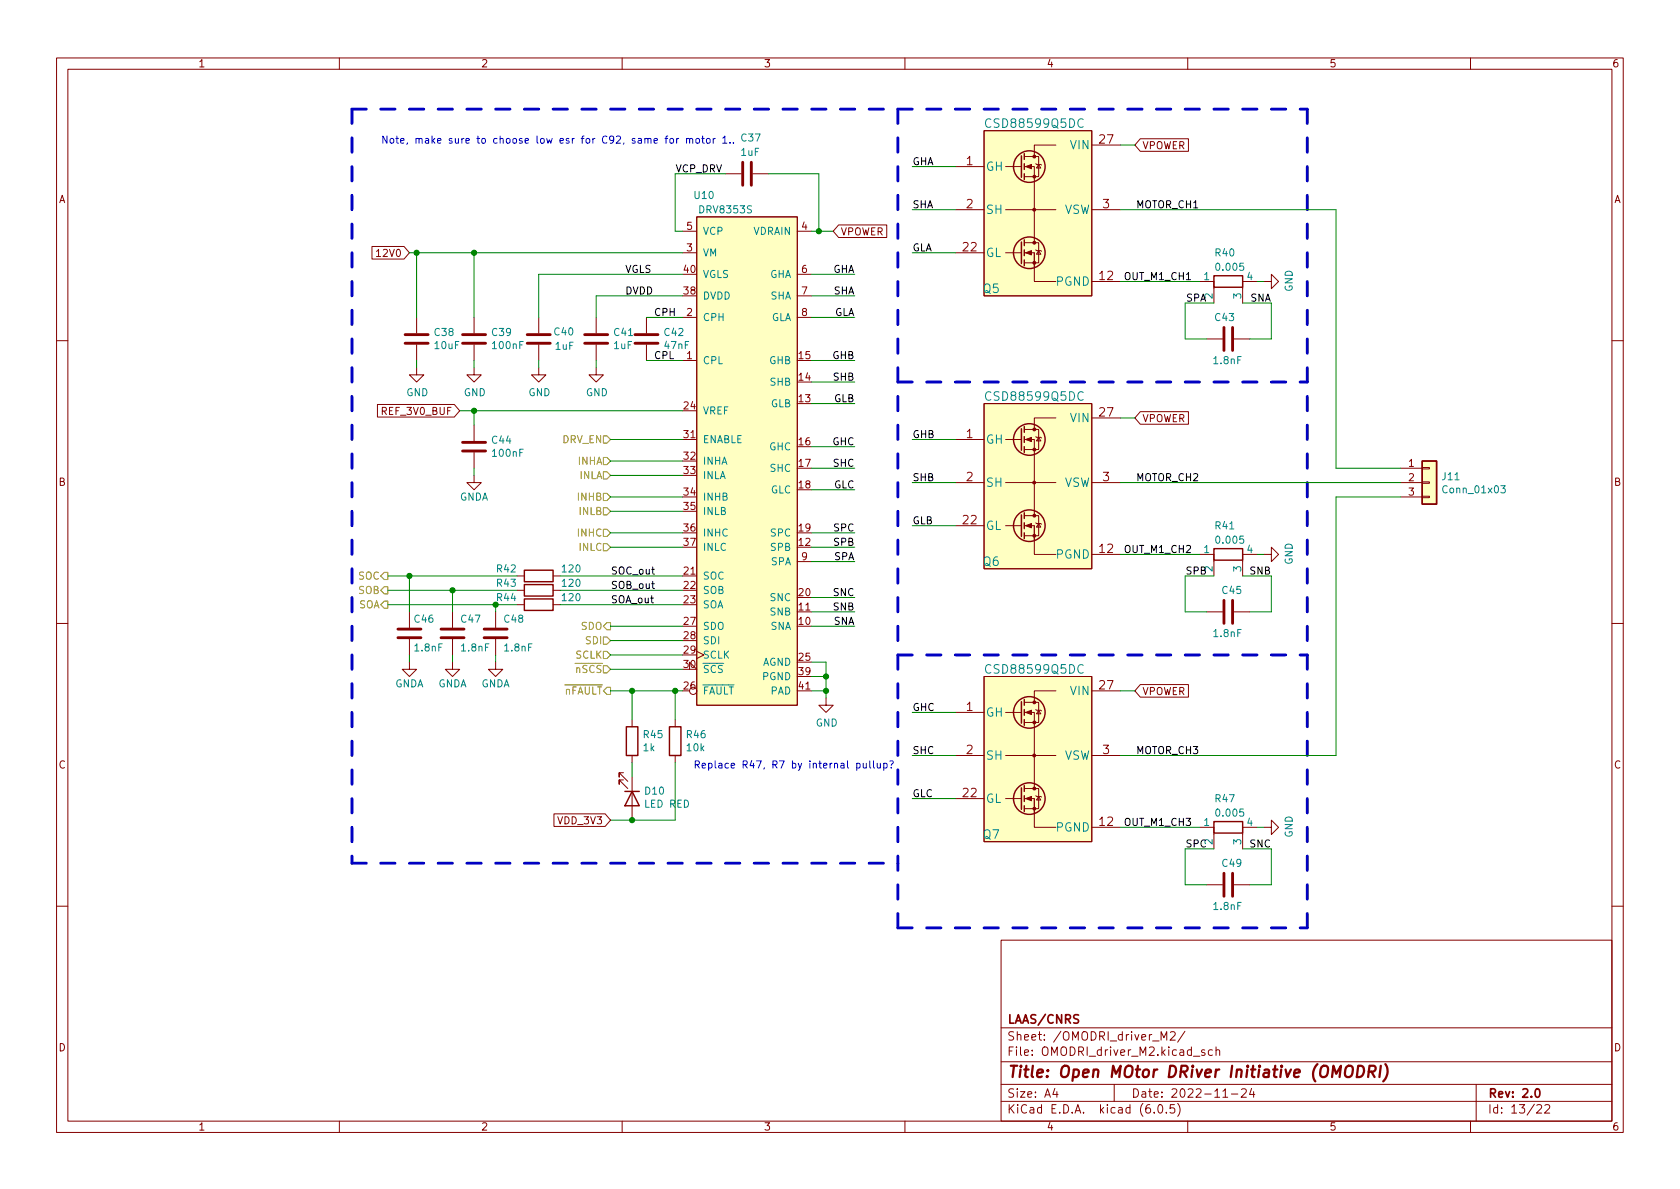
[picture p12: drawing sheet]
<svg xmlns="http://www.w3.org/2000/svg" width="297mm" height="210mm" viewBox="0 0 297 210" stroke-linecap="round" stroke-linejoin="round" font-family="sans-serif">
<g fill="none" stroke="#840000" stroke-width=".18">
<path d="M10 10.2h277v190.1h-277zM12 12.2h273v186.1h-273zM60 10.2v2M110 10.2v2M160 10.2v2M210 10.2v2M260 10.2v2M123.2 38.3h17.8v86.4h-17.8zM128.3 30.7h2.8M133.1 30.7h2.8M148.3 39.8h8.5v2.2h-8.5l-1-1.1zM168.9 37.1h5.1"/>
<path d="M168.9 29.5h5.1M174 23.1h19v29.2h-19zM177.8 37.1h8.9M177.8 29.5h2.8M181.1 29.5h1.8v13.4M181.1 27.7h2.5v3.5h-2.5M183.1 29l.2 .1h.7l.1 .1M183.6 29.1l.4 .6h-.7zM186.7 25.6h-3.8v2.1M193 37.1h5.1M193 25.6h5.1M201.6 24.5h8.5v2.3h-8.5l-.9-1.2z"/>
<path d="M65.8 43.6h5.6l1 1.1-1 1.1h-5.6zM73.7 56.1v2.8M83.8 56.1v2.8M95.2 56.1v2.8M105.4 56.1v2.8M114.3 56.1v2.8M120.6 44.7h2.6M120.6 56.1h2.6M120.6 40.9h2.6M141 56.1h2.5M141 40.9h2.5M141 48.5h2.5"/>
<path d="M141 52.3h2.5M168.9 44.7h5.1M177.8 44.7h2.8M181.1 44.7h1.8v2.5M181.1 42.9h2.5v3.6h-2.5M182.9 44.7v5.1h3.8M183.1 44.2l.2 .1h.7l.1 .1M183.6 44.3l.4 .7h-.7zM193 49.8h5.1M212.1 49.8h2.5v3.8M213.4 59.9h2.8M218.2 59.9h2.8"/>
<path d="M222.2 49.8h-2.5v3.8M223.5 49.8h1.3v-1.3l1.3 1.3-1.3 1.2v-1.2M10 60.2h2M66.7 71.5h13.6l1 1.1-1 1.1h-13.6zM73.7 65v1.3h1.2l-1.2 1.3-1.3-1.3h1.3M73.7 61v2.7M83.8 65v1.3h1.3l-1.3 1.3-1.3-1.3h1.3M83.8 61v2.7M83.8 75.2v2.8M95.2 65v1.3h1.3l-1.3 1.3-1.2-1.3h1.2M95.2 61v2.7M105.4 65v1.3h1.3l-1.3 1.3-1.3-1.3h1.3"/>
<path d="M105.4 61v2.7M114.3 61v2.7M120.6 63.7h2.6M120.6 77.7h2.6M168.9 77.7h5.1M174 71.4h19v29.2h-19zM177.8 77.7h2.8M181.1 77.7h1.8v13.5M181.1 75.9h2.5v3.6h-2.5M183.1 77.2l.2 .1h.7l.1 .2M183.6 77.3l.4 .7h-.7zM186.7 73.9h-3.8v2"/>
<path d="M193 73.9h5.1M201.6 72.8h8.5v2.2h-8.5l-.9-1.1zM285 60.2h2M83.8 84.1v1.2h1.3l-1.3 1.3-1.3-1.3h1.3M83.8 80v2.8M141 99.3h2.5M168.9 85.3h5.1M168.9 93h5.1M177.8 85.3h8.9M177.8 93h2.8M181.1 93h1.8v2.5M181.1 91.2h2.5v3.5h-2.5"/>
<path d="M182.9 93v5h3.8M183.1 92.5l.2 .1h.7l.1 .1M183.6 92.6l.4 .6h-.7zM193 85.3h5.1M193 98h5.1M212.1 98h2.5v3.8M222.2 98h-2.5v3.8M223.5 98h1.3v-1.2l1.3 1.2-1.3 1.3v-1.3M247.6 85.3h3.9M247.6 82.8h3.9M247.6 87.9h3.9M251.5 87.8h1.2v.2h-1.2z"/>
<path d="M251.5 85.2h1.2v.3h-1.2zM251.5 82.7h1.2v.2h-1.2zM10 110.2h2M72.4 117.1v1.3h1.3l-1.3 1.2-1.3-1.2h1.3M72.4 108.2v2.8M72.4 113v2.8M80 117.1v1.3h1.3l-1.3 1.2-1.3-1.2h1.3M80 108.2v2.8M80 113v2.8M87.6 117.1v1.3h1.3l-1.3 1.2-1.2-1.2h1.2M87.6 108.2v2.8M87.6 113v2.8"/>
<path d="M91.4 106.9h1.3M91.4 101.8h1.3M91.4 104.4h1.3M97.8 106.9h1.3M97.8 101.8h1.3M97.8 104.4h1.3M120.6 101.8h2.6M123.2 115.2l1.3 .6-1.3 .7M141 108.2h2.5M174 119.6h19v29.2h-19zM213.4 108.2h2.8M218.2 108.2h2.8"/>
<path d="M285 110.2h2M110.2 136.6h-.7v.8v-.8l1.5 1.6M110.2 137.9h-.7v.8v-.8l1.5 1.5M111.8 127.2v1.3M111.8 133.6v1.3M111.8 137.4v7.6M119.4 127.2v1.3M119.4 133.6v1.3M141 122.2h2.5M146 123.4v1.3h1.3l-1.3 1.3-1.2-1.3h1.2M168.9 133.6h5.1M168.9 126h5.1"/>
<path d="M177.8 133.6h8.9M177.8 126h2.8M181.1 126h1.8v13.4M181.1 139.4h2.5v3.6h-2.5M181.1 124.2h2.5v3.6h-2.5M183.1 125.5l.2 .1h.7l.1 .1M183.6 125.6l.4 .6h-.7zM186.7 122.2h-3.8v2M193 133.6h5.1M193 122.2h5.1M201.6 121.1h8.5v2.2h-8.5l-.9-1.1zM97.9 143.9h9.1l.9 1.1-.9 1.1h-9.1z"/>
<path d="M168.9 141.2h5.1M177.8 141.2h2.8M181.1 141.2h1.8v2.6M182.9 141.2v5.1h3.8M183.1 140.7l.2 .1h.7l.1 .2M183.6 140.8l.4 .7h-.7zM193 146.3h5.1M212.1 146.3h2.5v3.8M213.4 156.5h2.8M218.2 156.5h2.8M222.2 146.3h-2.5v3.8M223.5 146.3h1.3v-1.3l1.3 1.3-1.3 1.3v-1.3"/>
<path d="M10 160.2h2M177 166.3h108v32h-108zM285 160.2h2M60 198.3v2M110 198.3v2M160 198.3v2M177 194.8h108M177 191.8h108M177 187.8h108M177 181.8h108M186.5 192.5l-.4 1h1M186.9 193v1"/>
<path d="M197 191.8v3M204.1 196.7v.1M204.9 195.4l.2-.1a.81 .81 0 0 1 .6 .7 .81 .81 0 0 1-.3 .8h-.2a.81 .81 0 0 1-.6-.6 .81 .81 0 0 1 .3-.8zM205.3 183.9v-1.5l.5 1.1 .5-1.1v1.5M206.2 196.7v.1M206.9 182.6l.6-.2 .2 .2 .1 .3-.9 1h.9M207.6 195.3h-.7v.7l.2-.1 .5 .1 .1 .2-.1 .5-.2 .1-.5-.1M208.2 195.1a1.72 1.72 0 0 1 0 2.3M209.5 182.4l-1.3 1.9M210 198.3v2M211 186.8h1.1M213 185.7l-.4-.1-.2 .2 .1 .3 .5 .1v.4h-.6"/>
<path d="M214.4 185.7l-.5-.1-.3 .3v.4l.2 .3h.6M215 185.8l.2-.2 .4 .1v.9M215 185.1v1.5M216.2 194h.9M217.7 193.5h1.2M219.5 192.7l.6-.2 .2 .2 .1 .3-1 1h1M221.3 192.5l-.4 1h1M221.6 193v1M260 198.3v2M261 191.8v6.5M271.7 195.5l.6-.2 .2 .2 .1 .3-.9 1h.9M273.1 195.5l.6-.2 .2 .2 .1 .3-.9 1h.9"/>
<circle cx="122.6" cy="122.2" r=".63"/>
</g>
<path d="M271.6 192.6l.2-.1a.82 .82 0 0 1 .6 .7 .82 .82 0 0 1-.3 .8h-.2a.81 .81 0 0 1-.6-.6 .81 .81 0 0 1 .3-.8z" fill="none" stroke="#840000" stroke-width=".3"/>
<path d="M238 188.7a.69 .69 0 0 1 1.2 0 1.47 1.47 0 0 1-.6 1.8l-.6-.1a1.5 1.5 0 0 1 0-1.7zM240.1 188.5h.5a1.08 1.08 0 0 1 .6 1 1.08 1.08 0 0 1-.8 1h-.5zM242 189.5h.8a.55 .55 0 0 0 .4-.5 .55 .55 0 0 0-.3-.5h-.8l-.2 2M242.5 189.5l.5 1M244.1 188.5l-.2 2M244.9 188.2a2.32 2.32 0 0 1-.3 3" fill="none" stroke="#840000" stroke-width=".4"/>
<g fill="none" stroke="#840000" stroke-width=".51">
<path d="M131.3 28.7v4.1M132.8 28.7v4.1M71.6 59.2h4.1M81.8 59.2h4.1M93.2 59.2h4.1M103.4 59.2h4M112.3 59.2h4M216.4 57.9v4.1M217.9 57.9v4.1M71.6 60.7h4.1M81.8 79.8h4.1M81.8 78.2h4.1"/>
<path d="M81.8 60.7h4.1M93.2 60.7h4.1M103.4 60.7h4M112.3 60.7h4M70.4 112.8h4M70.4 111.2h4M78 112.8h4M78 111.2h4M85.6 112.8h4.1M85.6 111.2h4.1M216.4 106.2v4M217.9 106.2v4"/>
<path d="M216.4 154.4v4.1M217.9 154.4v4.1"/>
</g>
<g fill="#ffffc2" stroke="#ffffc2" stroke-width=".18">
<path d="M174 119.6h19v29.2h-19z"/>
<path d="M174 23.1h19v29.2h-19z"/>
<path d="M123.2 38.3h17.8v86.4h-17.8z"/>
<path d="M174 71.4h19v29.2h-19z"/>
<path d="M251.5 81.5h2.5v7.6h-2.5z"/>
</g>
<g fill="none" stroke="#840000" stroke-width=".25">
<path d="M180.6 27.6v3.8M181.1 27.2v1M181.1 29v1M181.1 30.7v1M180.6 42.8v3.8M181.1 42.4v1M181.1 44.2v1M181.1 46v1M214.6 48.8h5.1v2h-5.1zM180.6 75.8v3.8M181.1 75.4v1M181.1 77.2v1"/>
<path d="M181.1 79v1M180.6 91.1v3.8M181.1 90.7v1M181.1 92.5v1M181.1 94.2v1M214.6 97h5.1v2.1h-5.1zM251.5 81.5h2.5v7.6h-2.5zM92.7 105.9h5.1v2h-5.1zM92.7 100.8h5.1v2.1h-5.1zM92.7 103.4h5.1v2h-5.1zM110.5 139.9h2.5M110.7 128.5h2.1v5.1h-2.1z"/>
<path d="M111.8 139.9l1.2 2.6h-2.5zM118.4 128.5h2v5.1h-2zM180.6 124.1v3.8M180.6 139.3v3.8M181.1 123.7v1M181.1 125.5v1M181.1 127.2v1.1M181.1 138.9v1M181.1 140.7v1M181.1 142.5v1M214.6 145.3h5.1v2h-5.1z"/>
<circle cx="182" cy="29.5" r="2.79"/>
<circle cx="182" cy="44.7" r="2.79"/>
<circle cx="182" cy="77.7" r="2.79"/>
<circle cx="182" cy="93" r="2.79"/>
<circle cx="182" cy="126" r="2.79"/>
<circle cx="182" cy="141.2" r="2.79"/>
</g>
<g fill="#840000" stroke="#840000" stroke-width=".18">
<path d="M181.4 141.2l1-.4v.8z"/>
<path d="M181.4 126l1-.4v.8z"/>
<path d="M181.4 44.7l1-.4v.8z"/>
<path d="M181.4 29.5l1-.4v.7z"/>
<path d="M181.4 93l1-.4v.7z"/>
<path d="M181.4 77.7l1-.4v.8z"/>
<circle cx="182.9" cy="133.6" r=".25"/>
<circle cx="182.9" cy="143" r=".25"/>
<circle cx="182.9" cy="139.4" r=".25"/>
<circle cx="182.9" cy="127.8" r=".25"/>
<circle cx="182.9" cy="124.2" r=".25"/>
<circle cx="182.9" cy="37.1" r=".25"/>
<circle cx="182.9" cy="46.5" r=".25"/>
<circle cx="182.9" cy="42.9" r=".25"/>
<circle cx="182.9" cy="31.2" r=".25"/>
<circle cx="182.9" cy="27.7" r=".25"/>
<circle cx="182.9" cy="85.3" r=".25"/>
<circle cx="182.9" cy="94.7" r=".25"/>
<circle cx="182.9" cy="91.2" r=".25"/>
<circle cx="182.9" cy="79.5" r=".25"/>
<circle cx="182.9" cy="75.9" r=".25"/>
</g>
<path d="M265.4 85.9h.8l-.5 .5 .4 .1v.5l-.2 .2-.5-.2" fill="none" stroke="#008484" stroke-width=".18"/>
<g fill="none" stroke="#848400" stroke-width=".18">
<path d="M106.7 77.1h.6l.6 .6-.6 .7h-.6zM106.7 87.2h.6l.6 .7-.6 .6h-.6zM106.7 80.9h.6l.6 .6-.6 .7h-.6zM106.7 96.1h.6l.6 .7-.6 .6h-.6zM106.7 93.6h.6l.6 .6-.6 .7h-.6zM106.7 89.8h.6l.6 .6-.6 .7h-.6zM106.7 83.4h.6l.6 .7-.6 .6h-.6zM67.3 104.4l.6-.6h.7v1.2h-.7zM67.9 106.3h.7v1.3h-.7l-.6-.7zM67.9 101.2h.7v1.3h-.7l-.6-.7zM106.7 112.6h.6l.6 .7-.6 .6h-.6zM106.7 115.2h.6l.6 .6-.6 .7h-.6z"/>
<path d="M106.7 117.7h.6l.6 .7-.6 .6h-.6zM107.3 110.1h.6v1.3h-.6l-.6-.7zM107.3 121.5h.6v1.3h-.6l-.6-.6z"/>
</g>
<g fill="none" stroke="#0000c2" stroke-width=".18">
<path d="M117.6 24.5h.5M118.1 24.1l-.3 .1v1.1M118.5 24.5h.4l.2 .2v.4l-.2 .2h-.4l-.1-.2zM119.6 24.5v.8M120 24.5l-.4 .2M121.4 24.6l.2-.1h.3v.8M121.4 24.5v.8M121.9 24.7l.2-.2h.3l.1 .8M123.1 24.6l.2-.1 .3 .1 .1 .5-.1 .2h-.3l-.2-.1zM124.1 24.5h.4M124.2 24.1v1l.3 .2M125 24.5h.3l.3 .2v.4l-.3 .2h-.3l-.1-.2z"/>
<path d="M126.1 24.5v.8M126.5 24.5l-.4 .2M127.8 24.4l.4-.3v1.2M127.8 25.3h.7M129.1 25.2v.1M129.7 25.2v.1M151.5 135h.3l.3 .2-.1 .6h-.5M151.5 135v1.2M152.6 135l.1 .8h.3l.2-.1M153.2 135v.8M153.8 134.5v1.1l.2 .2M154.4 134.5v1.1l.2 .2"/>
<path d="M155.1 135l.1 .8h.3l.2-.1M155.7 135v.8M156.3 135h.3l.3 .2-.2 .6h-.4M156.3 135v1.2M157.3 134.6l.5-.1 .1 .2-.3 .6M157.6 135.7v.1"/>
</g>
<path d="M62.2 19.3h168.9M62.2 19.3v133.3M158.7 19.3v144.8M231.1 19.3v144.8M158.7 67.6h72.4M158.7 115.8h72.4M62.2 152.6h96.5M158.7 164.1h72.4" fill="none" stroke="#0000c2" stroke-width=".51" stroke-dasharray="2.5 2.5"/>
<g fill="none" stroke="#008400" stroke-width=".18">
<path d="M128.3 30.7h-8.9v10.2h1.2M135.9 30.7h8.9v10.2M161.3 37.1h7.6M161.3 29.5h7.6M198.1 37.1h38.1v45.7h11.4M198.1 25.6h2.6M72.4 44.7h48.2M73.7 44.7v11.4M83.8 44.7v11.4M114.3 56.1h6.3M120.6 52.3h-15.2v3.8M120.6 48.5h-25.4v7.6"/>
<path d="M143.5 52.3h7.6M143.5 40.9h3.8M143.5 48.5h7.6M143.5 56.1h7.6M161.3 44.7h7.6M198.1 49.8h14M214.6 53.6h-5.1v6.3h3.9M219.7 53.6h5.1v6.3h-3.8M222.2 49.8h1.3M73.7 63.7v1.3M81.3 72.6h39.3M83.8 63.7v1.3"/>
<path d="M83.8 72.6v2.6M95.2 63.7v1.3M105.4 63.7v1.3M107.9 77.7h12.7M114.3 63.7h6.3M143.5 63.7h7.6M143.5 71.4h7.6M143.5 67.6h7.6M143.5 79h7.6M161.3 77.7h7.6M198.1 73.9h2.6M83.8 82.8v1.3"/>
<path d="M107.9 84.1h12.7M107.9 94.2h12.7M107.9 87.9h12.7M107.9 96.8h12.7M107.9 81.5h12.7M107.9 90.4h12.7M143.5 94.2h7.6M143.5 96.8h7.6M143.5 82.8h7.6M143.5 86.6h7.6M143.5 99.3h7.6M161.3 85.3h7.6"/>
<path d="M161.3 93h7.6M198.1 85.3h49.5M198.1 98h14M222.2 98h1.3M247.6 87.9h-11.4v45.7h-38.1M68.6 101.8h22.8M68.6 106.9h22.8M68.6 104.4h22.8M72.4 101.8v6.4M72.4 115.8v1.3M80 104.4v3.8M80 115.8v1.3"/>
<path d="M87.6 106.9v1.3M87.6 115.8v1.3M99.1 101.8h21.5M99.1 106.9h21.5M99.1 104.4h21.5M107.9 110.7h12.7M107.9 115.8h12.7M107.9 113.3h12.7M107.9 118.4h12.7M143.5 108.2h7.6M143.5 110.7h7.6M143.5 117.1h2.5v6.3"/>
<path d="M143.5 119.6h2.5M143.5 105.7h7.6M214.6 101.8h-5.1v6.4h3.9M219.7 101.8h5.1v6.4h-3.8M107.9 122.2h12.7M111.8 122.2v5M111.8 134.9v2.5M119.4 134.9v10.1h-11.5M119.4 122.2v5M143.5 122.2h2.5M161.3 133.6h7.6M161.3 126h7.6"/>
<path d="M198.1 122.2h2.6M161.3 141.2h7.6M198.1 146.3h14M214.6 150.1h-5.1v6.4h3.9M219.7 150.1h5.1v6.4h-3.8M222.2 146.3h1.3"/>
</g>
<g fill="#008400" stroke="#008400" stroke-width=".18">
<circle cx="73.7" cy="44.7" r=".46"/>
<circle cx="83.8" cy="72.6" r=".46"/>
<circle cx="144.8" cy="40.9" r=".46"/>
<circle cx="83.8" cy="44.7" r=".46"/>
<circle cx="111.8" cy="122.2" r=".46"/>
<circle cx="87.6" cy="106.9" r=".46"/>
<circle cx="80" cy="104.4" r=".46"/>
<circle cx="72.4" cy="101.8" r=".46"/>
<circle cx="146" cy="122.2" r=".46"/>
<circle cx="146" cy="119.6" r=".46"/>
<circle cx="111.8" cy="145" r=".46"/>
<circle cx="119.4" cy="122.2" r=".46"/>
</g>
<text font-size="2.8" fill="#840000" x="178" y="190.6">Title: Open MOtor DRiver Initiative (OMODRI)</text>
<g font-size="2.1" fill="#008484">
<text x="174.7" y="22.6">CSD88599Q5DC</text>
<text x="189.3" y="26.4">VIN</text>
<text x="174.2" y="30.2">GH</text>
<text x="174.2" y="37.8">SH</text>
<text x="188" y="37.8">VSW</text>
<text x="174.2" y="45.4">GL</text>
<text x="173.8" y="51.8">Q5</text>
<text x="186.8" y="50.5">PGND</text>
<text x="174.7" y="70.9">CSD88599Q5DC</text>
<text x="189.3" y="74.7">VIN</text>
<text x="174.2" y="78.5">GH</text>
<text x="174.2" y="86.1">SH</text>
<text x="188" y="86.1">VSW</text>
<text x="174.2" y="93.7">GL</text>
<text x="173.8" y="100.1">Q6</text>
<text x="186.8" y="98.8">PGND</text>
<text x="174.7" y="119.1">CSD88599Q5DC</text>
<text x="189.3" y="122.9">VIN</text>
<text x="174.2" y="126.7">GH</text>
<text x="174.2" y="134.3">SH</text>
<text x="188" y="134.3">VSW</text>
<text x="174.2" y="142">GL</text>
<text x="173.8" y="148.3">Q7</text>
<text x="186.8" y="147">PGND</text>
</g>
<g font-size="2.1" fill="#840000">
<text x="170.9" y="29.2">1</text>
<text x="194.4" y="25.4">27</text>
<text x="170.9" y="36.8">2</text>
<text x="195" y="36.8">3</text>
<text x="170.3" y="44.4">22</text>
<text x="194.4" y="49.5">12</text>
<text x="170.9" y="77.5">1</text>
<text x="194.4" y="73.7">27</text>
<text x="170.9" y="85.1">2</text>
<text x="195" y="85.1">3</text>
<text x="170.3" y="92.7">22</text>
<text x="194.4" y="97.8">12</text>
<text x="170.9" y="125.7">1</text>
<text x="194.4" y="121.9">27</text>
<text x="170.9" y="133.3">2</text>
<text x="195" y="133.3">3</text>
<text x="170.3" y="141">22</text>
<text x="194.4" y="146">12</text>
<text x="178" y="184">Sheet: /OMODRI_driver_M2/</text>
<text x="178" y="181">LAAS/CNRS</text>
<text x="178" y="186.7">File: OMODRI_driver_M2.kicad_sch</text>
<text x="178" y="196.9">KiCad E.D.A. kicad (6.0.5)</text>
<text x="178" y="194.1">Size: A4</text>
<text x="200" y="194.1">Date: 2022-11-24</text>
<text x="263" y="194.1">Rev: 2.0</text>
<text x="263" y="196.9">Id: 13/22</text>
</g>
<g font-size="1.8" fill="#840000">
<text x="35" y="11.9">1</text>
<text x="85" y="11.9">2</text>
<text x="135" y="11.9">3</text>
<text x="185" y="11.9">4</text>
<text x="235" y="11.9">5</text>
<text x="285" y="11.9">6</text>
<text x="201.9" y="26.4">VPOWER</text>
<text x="10.3" y="35.9">A</text>
<text x="285.3" y="35.9">A</text>
<text x="121.4" y="40.6">5</text>
<text x="141.7" y="40.6">4</text>
<text x="148.6" y="41.6">VPOWER</text>
<text x="67" y="45.4">12V0</text>
<text x="121.4" y="44.4">3</text>
<text x="120.9" y="52.1">38</text>
<text x="120.9" y="48.3">40</text>
<text x="141.7" y="48.3">6</text>
<text x="141.7" y="52.1">7</text>
<text x="121.4" y="55.9">2</text>
<text x="141.7" y="55.9">8</text>
<text x="121.4" y="63.5">1</text>
<text x="141.3" y="63.5">15</text>
<text x="141.3" y="71.1">13</text>
<text x="141.3" y="67.3">14</text>
<text x="67.7" y="73.4">REF_3V0_BUF</text>
<text x="120.9" y="72.4">24</text>
<text x="120.9" y="77.5">31</text>
<text x="201.9" y="74.6">VPOWER</text>
<text x="120.9" y="81.3">32</text>
<text x="120.9" y="83.8">33</text>
<text x="141.3" y="78.7">16</text>
<text x="141.3" y="82.5">17</text>
<text x="249.1" y="82.5">1</text>
<text x="10.3" y="85.9">B</text>
<text x="120.9" y="87.6">34</text>
<text x="141.3" y="86.4">18</text>
<text x="249.1" y="85.1">2</text>
<text x="249.1" y="87.6">3</text>
<text x="285.3" y="85.9">B</text>
<text x="120.9" y="90.2">35</text>
<text x="120.9" y="94">36</text>
<text x="141.3" y="94">19</text>
<text x="120.9" y="101.6">21</text>
<text x="120.9" y="96.5">37</text>
<text x="141.3" y="96.5">12</text>
<text x="141.7" y="99.1">9</text>
<text x="120.9" y="104.1">22</text>
<text x="120.9" y="106.7">23</text>
<text x="141.3" y="107.9">11</text>
<text x="141.3" y="105.4">20</text>
<text x="120.9" y="110.5">27</text>
<text x="120.9" y="113">28</text>
<text x="141.3" y="110.5">10</text>
<text x="120.9" y="115.6">29</text>
<text x="120.9" y="118.1">30</text>
<text x="141.3" y="116.8">25</text>
<text x="141.3" y="119.4">39</text>
<text x="120.9" y="121.9">26</text>
<text x="141.3" y="121.9">41</text>
<text x="201.9" y="122.9">VPOWER</text>
<text x="10.3" y="135.9">C</text>
<text x="285.3" y="135.9">C</text>
<text x="98.8" y="145.8">VDD_3V3</text>
<text x="10.3" y="185.9">D</text>
<text x="285.3" y="185.9">D</text>
<text x="35" y="199.9">1</text>
<text x="85" y="199.9">2</text>
<text x="135" y="199.9">3</text>
<text x="185" y="199.9">4</text>
<text x="235" y="199.9">5</text>
<text x="285" y="199.9">6</text>
</g>
<g font-size="1.8" fill="#0000c2">
<text x="67.3" y="25.4">Note, make sure to choose low esr for C92, same for motor 1..</text>
<text x="122.6" y="135.9">Replace R47, R7 by internal pullup?</text>
</g>
<g font-size="1.8" fill="#008484">
<text x="131" y="27.6">1uF</text>
<text x="131.1" y="25">C37</text>
<text x="122.8" y="35.2">U10</text>
<text x="123.8" y="37.7">DRV8353S</text>
<text x="124.2" y="41.5">VCP</text>
<text x="133.2" y="41.5">VDRAIN</text>
<text x="124.2" y="45.3">VM</text>
<text x="214.9" y="45.3">R40</text>
<text x="215.2" y="47.9">0.005</text>
<text x="124.2" y="53">DVDD</text>
<text x="124.2" y="49.1">VGLS</text>
<text x="136" y="49.1">GHA</text>
<text x="136.2" y="53">SHA</text>
<text x="212.9" y="49.5">1</text>
<text x="214.4" y="52.8" transform="rotate(-90 214.4 52.8)">2</text>
<text x="219.5" y="52.8" transform="rotate(-90 219.5 52.8)">3</text>
<text x="220.5" y="49.5">4</text>
<text x="228.5" y="51.6" transform="rotate(-90 228.5 51.6)">GND</text>
<text x="76.9" y="59.4">C38</text>
<text x="87" y="59.4">C39</text>
<text x="98.1" y="59.3">C40</text>
<text x="108.6" y="59.4">C41</text>
<text x="117.5" y="59.4">C42</text>
<text x="124.2" y="56.8">CPH</text>
<text x="136.2" y="56.8">GLA</text>
<text x="214.9" y="56.8">C43</text>
<text x="76.9" y="61.7">10uF</text>
<text x="87.2" y="61.7">100nF</text>
<text x="98.2" y="61.8">1uF</text>
<text x="108.6" y="61.7">1uF</text>
<text x="117.6" y="61.7">47nF</text>
<text x="124.2" y="64.4">CPL</text>
<text x="136" y="64.4">GHB</text>
<text x="214.7" y="64.4">1.8nF</text>
<text x="71.8" y="70">GND</text>
<text x="82" y="70">GND</text>
<text x="93.4" y="70">GND</text>
<text x="103.6" y="70">GND</text>
<text x="136.2" y="68.2">SHB</text>
<text x="124.2" y="73.3">VREF</text>
<text x="136.2" y="72">GLB</text>
<text x="87" y="78.5">C44</text>
<text x="87.2" y="80.8">100nF</text>
<text x="124.2" y="78.4">ENABLE</text>
<text x="124.2" y="82.2">INHA</text>
<text x="136" y="79.6">GHC</text>
<text x="136.2" y="83.4">SHC</text>
<text x="81.2" y="88.5">GNDA</text>
<text x="124.2" y="84.7">INLA</text>
<text x="124.2" y="88.5">INHB</text>
<text x="136.2" y="87.2">GLC</text>
<text x="255.1" y="84.9">J11</text>
<text x="255.4" y="87.2">Conn_01x03</text>
<text x="124.2" y="91.1">INLB</text>
<text x="124.2" y="94.9">INHC</text>
<text x="136.3" y="94.9">SPC</text>
<text x="214.9" y="93.6">R41</text>
<text x="87.9" y="101.2">R42</text>
<text x="99.5" y="101.2">120</text>
<text x="124.2" y="97.4">INLC</text>
<text x="136.3" y="97.4">SPB</text>
<text x="136.3" y="99.9">SPA</text>
<text x="212.9" y="97.8">1</text>
<text x="214.4" y="101.1" transform="rotate(-90 214.4 101.1)">2</text>
<text x="215.2" y="96.1">0.005</text>
<text x="219.5" y="101.1" transform="rotate(-90 219.5 101.1)">3</text>
<text x="220.5" y="97.8">4</text>
<text x="228.5" y="99.9" transform="rotate(-90 228.5 99.9)">GND</text>
<text x="87.9" y="106.3">R44</text>
<text x="87.9" y="103.8">R43</text>
<text x="99.5" y="106.3">120</text>
<text x="99.5" y="103.8">120</text>
<text x="124.2" y="102.5">SOC</text>
<text x="124.2" y="105">SOB</text>
<text x="124.2" y="107.6">SOA</text>
<text x="136.2" y="106.3">SNC</text>
<text x="216.2" y="105">C45</text>
<text x="73.3" y="110.1">C46</text>
<text x="81.6" y="110.1">C47</text>
<text x="89.2" y="110.1">C48</text>
<text x="124.2" y="111.4">SDO</text>
<text x="124.2" y="113.9">SDI</text>
<text x="136.2" y="111.4">SNA</text>
<text x="136.2" y="108.8">SNB</text>
<text x="214.7" y="112.6">1.8nF</text>
<text x="73.4" y="115.2">1.8nF</text>
<text x="81.7" y="115.2">1.8nF</text>
<text x="89.3" y="115.2">1.8nF</text>
<text x="124.2" y="116.5">SCLK</text>
<text x="124.2" y="119">~{SCS}</text>
<text x="134.7" y="117.7">AGND</text>
<text x="69.8" y="121.5">GNDA</text>
<text x="77.4" y="121.5">GNDA</text>
<text x="85" y="121.5">GNDA</text>
<text x="124.2" y="122.8">~{FAULT}</text>
<text x="134.8" y="120.3">PGND</text>
<text x="136.2" y="122.8">PAD</text>
<text x="113.8" y="130.5">R45</text>
<text x="121.5" y="130.5">R46</text>
<text x="144.2" y="128.5">GND</text>
<text x="113.8" y="132.8">1k</text>
<text x="121.5" y="132.8">10k</text>
<text x="114" y="142.8">LED RED</text>
<text x="114.1" y="140.5">D10</text>
<text x="214.9" y="141.9">R47</text>
<text x="212.9" y="146">1</text>
<text x="214.4" y="149.3" transform="rotate(-90 214.4 149.3)">2</text>
<text x="215.2" y="144.4">0.005</text>
<text x="219.5" y="149.3" transform="rotate(-90 219.5 149.3)">3</text>
<text x="220.5" y="146">4</text>
<text x="228.5" y="148.1" transform="rotate(-90 228.5 148.1)">GND</text>
<text x="216.2" y="153.3">C49</text>
<text x="214.7" y="160.9">1.8nF</text>
</g>
<g font-size="1.8">
<text x="161.3" y="29.2">GHA</text>
<text x="119.4" y="30.5">VCP_DRV</text>
<text x="161.3" y="36.8">SHA</text>
<text x="201" y="36.8">MOTOR_CH1</text>
<text x="161.3" y="44.4">GLA</text>
<text x="110.5" y="52.1">DVDD</text>
<text x="110.5" y="48.2">VGLS</text>
<text x="147.2" y="48.2">GHA</text>
<text x="147.4" y="52.1">SHA</text>
<text x="199.1" y="49.5">OUT_M1_CH1</text>
<text x="209.7" y="53.3">SPA</text>
<text x="221.1" y="53.3">SNA</text>
<text x="115.6" y="55.9">CPH</text>
<text x="147.4" y="55.9">GLA</text>
<text x="115.6" y="63.5">CPL</text>
<text x="147.2" y="63.5">GHB</text>
<text x="147.4" y="67.3">SHB</text>
<text x="147.4" y="71.1">GLB</text>
<text x="161.3" y="77.5">GHB</text>
<text x="147.2" y="78.7">GHC</text>
<text x="147.4" y="82.5">SHC</text>
<text x="147.4" y="86.3">GLC</text>
<text x="161.3" y="85.1">SHB</text>
<text x="201" y="85.1">MOTOR_CH2</text>
<text x="147.5" y="94">SPC</text>
<text x="161.3" y="92.7">GLB</text>
<text x="107.9" y="101.6">SOC_out</text>
<text x="147.5" y="99">SPA</text>
<text x="147.5" y="96.5">SPB</text>
<text x="199.1" y="97.8">OUT_M1_CH2</text>
<text x="209.5" y="101.6">SPB</text>
<text x="221.1" y="101.6">SNB</text>
<text x="107.9" y="106.7">SOA_out</text>
<text x="107.9" y="104.1">SOB_out</text>
<text x="147.4" y="107.9">SNB</text>
<text x="147.4" y="105.4">SNC</text>
<text x="147.4" y="110.5">SNA</text>
<text x="161.3" y="125.7">GHC</text>
<text x="161.3" y="133.3">SHC</text>
<text x="201" y="133.3">MOTOR_CH3</text>
<text x="161.3" y="141">GLC</text>
<text x="199.1" y="146">OUT_M1_CH3</text>
<text x="209.5" y="149.8">SPC</text>
<text x="221.1" y="149.8">SNC</text>
</g>
<g font-size="1.8" fill="#848400">
<text x="99.4" y="78.4">DRV_EN</text>
<text x="102.3" y="82.2">INHA</text>
<text x="102.3" y="88.5">INHB</text>
<text x="102.5" y="84.7">INLA</text>
<text x="102.3" y="94.9">INHC</text>
<text x="102.5" y="91.1">INLB</text>
<text x="102.5" y="97.4">INLC</text>
<text x="63.4" y="107.6">SOA</text>
<text x="63.4" y="105">SOB</text>
<text x="63.4" y="102.5">SOC</text>
<text x="102.7" y="111.4">SDO</text>
<text x="103.6" y="113.9">SDI</text>
<text x="100.5" y="119">~{nSCS}</text>
<text x="101.8" y="116.5">SCLK</text>
<text x="98.3" y="122.8">~{nFAULT}</text>
</g>
</svg>
